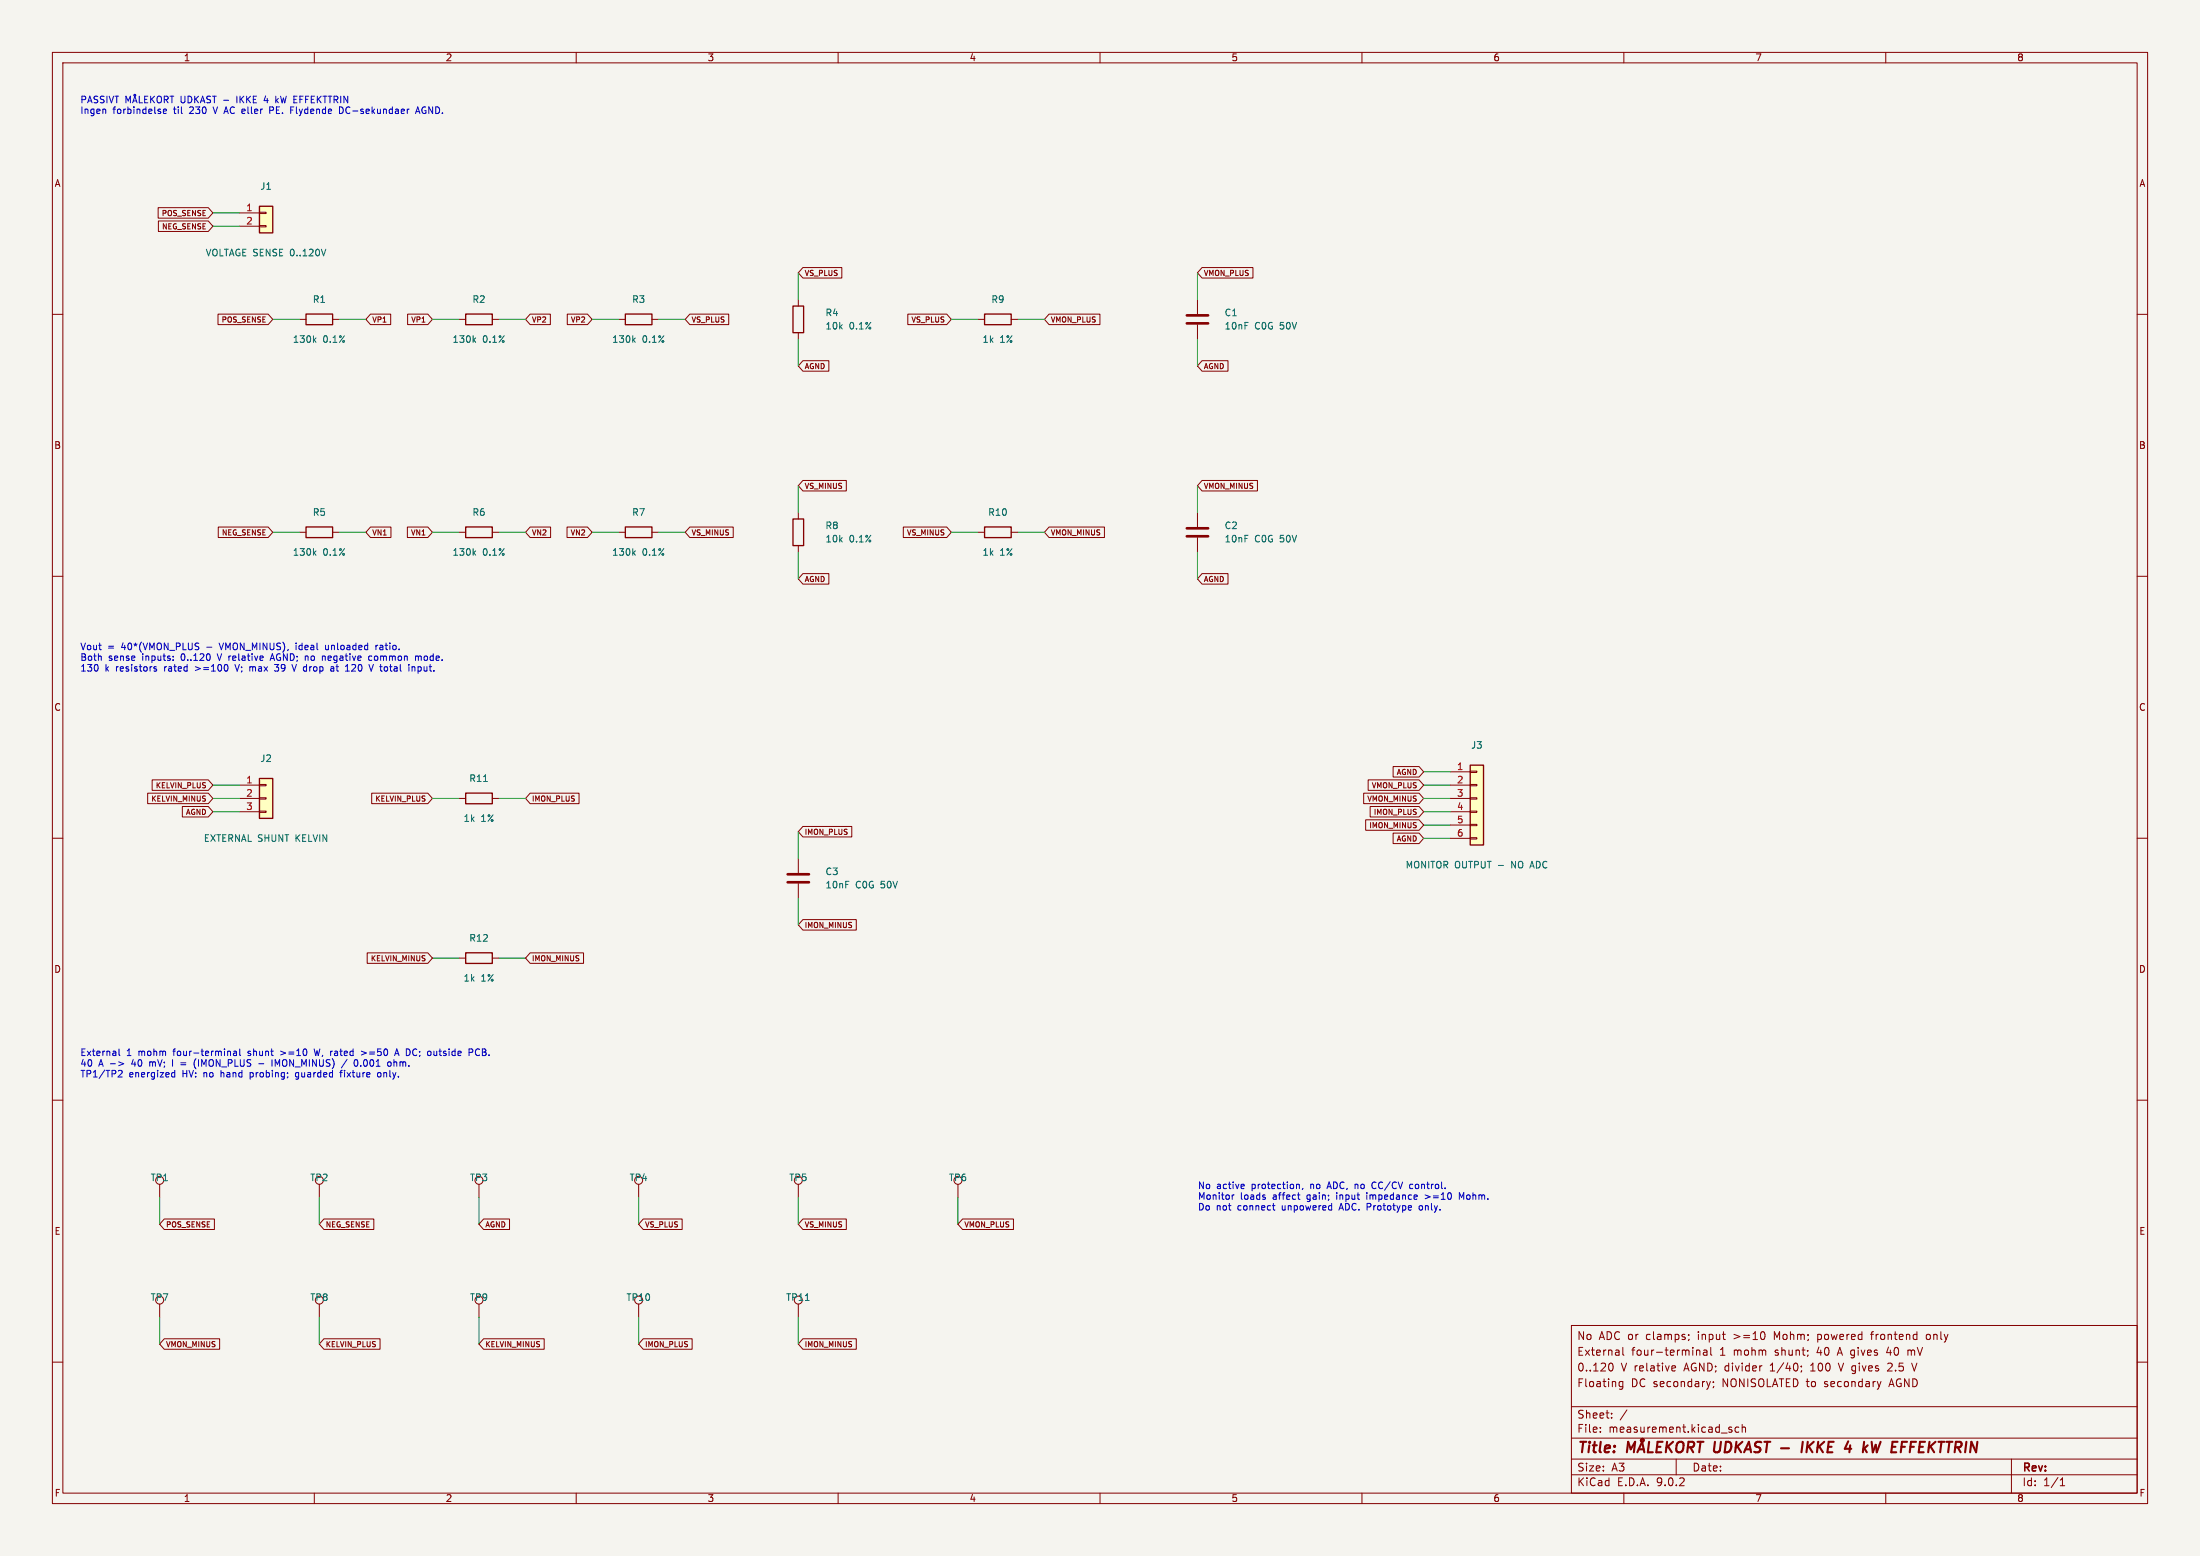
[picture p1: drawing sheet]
<svg xmlns="http://www.w3.org/2000/svg" width="420mm" height="297mm" viewBox="0 0 420 297" stroke-linecap="round" stroke-linejoin="round" font-family="sans-serif">
<path d="M0 0h420v297h-420z" fill="#f5f4ef" stroke="#f5f4ef" stroke-width=".19"/>
<g fill="none" stroke="#840000" stroke-width=".19">
<path d="M10 10h400v277h-400zM12 12h396v273h-396zM60 10v2M110 10v2M160 10v2M210 10v2M260 10v2M310 10v2M360 10v2M228.6 57.2v2.7M10 60h2M186.7 61h1.3"/>
<path d="M193 61h1.3M228.6 62v2.8M408 60h2M228.6 97.8v2.8M10 110h2M87.6 101.6h1.3M94 101.6h1.2M186.7 101.6h1.3M193 101.6h1.3M228.6 102.6v2.8M408 110h2M10 160h2"/>
<path d="M87.6 152.4h1.3M94 152.4h1.2M408 160h2M10 210h2M408 210h2M300 253h108v32h-108zM309.8 257.2v1.3l.2 .2M322.4 254.8v.1M322.4 255.6l-.1 .3M323.9 257.7v1M323.9 257.8l.2-.1 .3 .1 .1 .9M325.2 257.8h.6l.1 .9"/>
<path d="M325.9 258l-.5 .1a.29 .29 0 0 0-.2 .3 .29 .29 0 0 0 .2 .3l.5-.1M326.6 257.2v1.3l.2 .2M336.7 254.3l.2 .5-.2 .8M347 254.7v1.5M347 255.6l.2 .1M347.2 254.7l-.2 .1M357.1 254.7h.6M357.5 254.2l-.2 .2v1.3M360.5 257.1l-.3 1.1h.9M364.2 257.7v1M364.7 257.7l-.5 .1M368.2 254.7l-.3 .1-.2 .2 .1 .5 .4 .2"/>
<path d="M10 260h2M300 278.5h108M300 274.5h108M300 268.5h108M305.5 273.2v.2M305.5 272.5v.1M307.4 260.2a.8 .8 0 0 1 .6 .7 .8 .8 0 0 1-.6 .8M307.7 270.5v.2M307.7 269.8v.1M309.8 263.7v1.2l-.3 .3-.3-.1M309.8 263.8l-.4-.1-.3 .3 .1 .6h.6M310.6 269.1l-1.3 1.9"/>
<path d="M319.4 260.7l.4 .1 .1 .2-.7 .2M319.8 261.6l-.4 .1M320 278.5v3M326.5 263.7l-.3 1M327.1 263.8v.1M327.2 264.6l-.2 .3M330.2 272.9l.4 .1 .1 .2-.3 .2h-.2M330.2 272.4l.4 .1M331.9 272.5l-.4-.1-.3 .3 .2 .6h.5M332.6 272.5l.2-.1 .4 .1v.9M332.6 271.9v1.5M343.9 260.8v.1"/>
<path d="M343.9 261.6l-.1 .3M345.7 261.7h.8M345.8 260.5l-.1 .1M350.9 260.2l.5 1.5M359.1 263.7l-.4 1M360.9 260.2l-.5 .1M361.2 260.8l-.9 .9h.9M364.9 260.2l.5 1.5 .5-1.5M384 278.5v6.5M408 260h2M60 285v2M110 285v2"/>
<path d="M160 285v2M210 285v2M260 285v2M300 281.5h108M310 285v2M360 285v2M393.3 283.6h.9M393.3 282.5l.4-.4v1.5"/>
</g>
<g fill="none" stroke="#840000" stroke-width=".4">
<path d="M310.6 277.2l.2-2 .5 1.4 .9-1.4-.3 2M312.8 276.6h1M313.4 274.7h.3v.4h-.4zM313.5 275.2l-.9 2M313.5 275.2l.4 2M314.8 275.2l-.2 2h.9M316.3 276.2h.7M317.4 275.2h-1l-.2 2h.9M318.3 275.2l-.3 2M318.4 276.1l.7 1.1M319.4 275.2l-1.3 1.1M320.2 275.5a.69 .69 0 0 1 1.2 0 1.47 1.47 0 0 1-.6 1.7l-.6-.1a1.5 1.5 0 0 1 0-1.6z"/>
<path d="M322.2 276.3h.8a.55 .55 0 0 0 .4-.5 .55 .55 0 0 0-.3-.6h-.8l-.2 2M322.7 276.3l.5 .9M324.1 275.2h1.1M324.6 275.2l-.2 2M327.4 275.2l-.2 1.6 .3 .4M344.2 275.2l-.3 2M345.1 275.2l-.2 2M345.3 276.1l.7 1.1M346.3 275.2l-1.3 1.1M359 275.2l-.7 2-.2-1.4"/>
</g>
<path d="M188 59.9h5v2.1h-5zM88.9 100.6h5.1v2h-5.1zM188 100.6h5v2h-5zM88.9 151.4h5.1v2h-5.1z" fill="none" stroke="#840000" stroke-width=".25"/>
<path d="M90.4 105.5l.4 .5M90.8 105.1l-.5 .5M92.3 149.2h.7" fill="none" stroke="#006464" stroke-width=".19"/>
<path d="M226.6 60.2h4M226.6 61.7h4M226.6 100.8h4M226.6 102.4h4" fill="none" stroke="#840000" stroke-width=".51"/>
<path d="M280.7 146.1h2.5v15.2h-2.5z" fill="#ffffc2"/>
<path d="M151.4 58.4h2v5.1h-2zM151.4 99.1h2v5h-2zM119.4 100.6h5.1v2h-5.1zM280.7 146.1h2.5v15.2h-2.5z" fill="none" stroke="#840000" stroke-width=".25"/>
<g fill="none" stroke="#840000" stroke-width=".19">
<path d="M152.4 57.2v1.2M152.4 63.5v1.3M152.4 97.8v1.3M118.1 101.6h1.3M124.5 101.6h1.2M152.4 104.1v1.3M276.9 147.3h3.8M276.9 149.9h3.8M276.9 152.4h3.8M276.9 154.9h3.8M276.9 157.5h3.8M280.7 147.2h1.2v.2h-1.2z"/>
<path d="M280.7 149.7h1.2v.3h-1.2zM280.7 152.3h1.2v.2h-1.2zM280.7 154.8h1.2v.3h-1.2zM280.7 157.4h1.2v.2h-1.2zM280.7 159.9h1.2v.2h-1.2zM152.4 163.8v2.8M152.4 168.7v2.8M276.9 160h3.8M182.9 226.1v2.5"/>
</g>
<path d="M120.9 105.5l.4 .5M121.3 105.1l-.5 .5" fill="none" stroke="#006464" stroke-width=".19"/>
<path d="M150.4 166.9h4M150.4 168.4h4" fill="none" stroke="#840000" stroke-width=".51"/>
<path d="M49.5 148.6h2.6v7.6h-2.6z" fill="#ffffc2"/>
<path d="M58.4 59.9h5.1v2.1h-5.1zM119.4 59.9h5.1v2.1h-5.1zM58.4 100.6h5.1v2h-5.1zM49.5 148.6h2.6v7.6h-2.6zM88.9 181.9h5.1v2h-5.1z" fill="none" stroke="#840000" stroke-width=".25"/>
<g fill="none" stroke="#840000" stroke-width=".19">
<path d="M57.1 61h1.3M63.5 61h1.3M118.1 61h1.3M124.5 61h1.2M57.1 101.6h1.3M63.5 101.6h1.3M45.7 149.9h3.8M45.7 152.4h3.8M45.7 154.9h3.8M49.5 149.7h1.3v.3h-1.3zM49.5 152.3h1.3v.2h-1.3zM49.5 154.8h1.3v.3h-1.3z"/>
<path d="M87.6 182.9h1.3M94 182.9h1.2M30.5 226.1v2.5M61 226.1v2.5M91.4 226.1v2.5M121.9 226.1v2.5M152.4 226.1v2.5M30.5 248.9v2.6M61 248.9v2.6M91.4 248.9v2.6M121.9 248.9v2.6M152.4 248.9v2.6"/>
</g>
<path d="M60 64.9l.3 .4M60.3 64.5l-.5 .5M120.9 64.9l.4 .4M121.3 64.5l-.5 .5M60 105.5l.3 .5M60.3 105.1l-.5 .5M153.8 248.2h.7" fill="none" stroke="#006464" stroke-width=".19"/>
<path d="M49.5 39.4h2.6v5.1h-2.6z" fill="#ffffc2"/>
<path d="M49.5 39.4h2.6v5.1h-2.6zM88.9 59.9h5.1v2.1h-5.1z" fill="none" stroke="#840000" stroke-width=".25"/>
<g fill="none" stroke="#840000" stroke-width=".19">
<path d="M30.2 39.6h9.6l.8 1-.8 1h-9.6zM30.2 42.2h9.6l.8 1-.8 1h-9.6zM41.6 60h9.6l.9 1-.9 1h-9.6zM45.7 40.6h3.8M45.7 43.2h3.8M49.5 40.5h1.3v.3h-1.3zM49.5 43.1h1.3v.2h-1.3zM70.7 60h3.9v2h-3.9l-.9-1zM77.8 60h3.9l.8 1-.8 1h-3.9zM101.2 60h3.9v2h-3.9l-.9-1zM108.3 60h3.9l.8 1-.8 1h-3.9zM131.7 60h7.4v2h-7.4l-.9-1z"/>
<path d="M153.3 51.1h7.4v2h-7.4l-.9-1zM173.3 60h7.4l.9 1-.9 1h-7.4zM200.3 60h9.7v2h-9.7l-.9-1zM229.5 51.1h9.7v2h-9.7l-.9-1zM87.6 61h1.3M94 61h1.2M153.3 68.8h4.9v2.1h-4.9l-.9-1zM229.5 68.8h4.9v2.1h-4.9l-.9-1zM153.3 91.7h8.3v2h-8.3l-.9-1zM229.5 91.7h10.5v2h-10.5l-.9-1zM41.7 100.6h9.5l.9 1-.9 1h-9.5zM70.7 100.6h3.9v2h-3.9l-.9-1z"/>
<path d="M77.8 100.6h3.9l.8 1-.8 1h-3.9zM101.2 100.6h3.9v2h-3.9l-.9-1zM108.2 100.6h4l.8 1-.8 1h-4zM131.7 100.6h8.3v2h-8.3l-.9-1zM153.3 109.5h4.9v2h-4.9l-.9-1zM172.4 100.6h8.3l.9 1-.9 1h-8.3zM200.3 100.6h10.5v2h-10.5l-.9-1zM229.5 109.5h4.9v2h-4.9l-.9-1zM28.2 151.4h11.6l.8 1-.8 1h-11.6zM29 148.9h10.8l.8 1-.8 1h-10.8zM34.8 153.9h5l.8 1-.8 1h-5zM71 151.4h10.7l.8 1-.8 1h-10.7z"/>
<path d="M101.2 151.4h9.3v2h-9.3l-.9-1zM153.3 157.7h9.3v2.1h-9.3l-.9-1zM260.3 151.4h10.6l.9 1-.9 1h-10.6zM260.7 156.5h10.2l.9 1-.9 1h-10.2zM261.2 148.9h9.7l.9 1-.9 1h-9.7zM261.6 153.9h9.3l.9 1-.9 1h-9.3zM266 146.3h4.9l.9 1-.9 1h-4.9zM266 159h4.9l.9 1-.9 1h-4.9zM153.3 175.5h10.2v2h-10.2l-.9-1zM70.1 181.9h11.6l.8 1-.8 1h-11.6zM101.2 181.9h10.2v2h-10.2l-.9-1zM31.4 232.7h9.5v2h-9.5l-.9-1z"/>
<path d="M61.8 232.7h9.6v2h-9.6l-.8-1zM92.3 232.7h5v2h-5l-.9-1zM122.8 232.7h7.4v2h-7.4l-.9-1zM153.3 232.7h8.3v2h-8.3l-.9-1zM183.8 232.7h9.7v2h-9.7l-.9-1zM31.4 255.5h10.5v2h-10.5l-.9-1zM61.8 255.5h10.8v2h-10.8l-.8-1zM92.3 255.5h11.6v2h-11.6l-.9-1zM122.8 255.5h9.3v2h-9.3l-.9-1zM153.3 255.5h10.2v2h-10.2l-.9-1z"/>
</g>
<path d="M62.2 47.6l-.4 1.2M90.4 64.9l.4 .4M90.8 64.5l-.5 .5" fill="none" stroke="#006464" stroke-width=".19"/>
<g fill="none" stroke="#009600" stroke-width=".19">
<path d="M40.6 40.6h5.1M40.6 43.2h5.1M152.4 52.1v5.1M228.6 52.1v5.1M52.1 61h5M64.8 61h5M82.5 61h5.1M95.2 61h5.1M113 61h5.1M125.7 61h5.1M152.4 64.8v5.1M181.6 61h5.1"/>
<path d="M194.3 61h5.1M228.6 64.8v5.1M152.4 92.7v5.1M228.6 92.7v5.1M52.1 101.6h5M64.8 101.6h5M82.5 101.6h5.1M95.2 101.6h5.1M113 101.6h5.1M125.7 101.6h5.1M152.4 105.4v5.1M181.6 101.6h5.1"/>
<path d="M194.3 101.6h5.1M228.6 105.4v5.1M40.6 154.9h5.1M40.6 149.9h5.1M40.6 152.4h5.1M82.5 152.4h5.1M95.2 152.4h5.1M152.4 158.8v5M271.8 157.5h5.1M271.8 154.9h5.1M271.8 149.9h5.1M271.8 152.4h5.1"/>
<path d="M271.8 147.3h5.1M152.4 171.5v5M271.8 160h5.1M82.5 182.9h5.1M95.2 182.9h5.1M30.5 228.6v5.1M61 228.6v5.1M91.4 228.6v5.1M121.9 228.6v5.1M152.4 228.6v5.1M182.9 228.6v5.1M30.5 251.5v5"/>
<path d="M61 251.5v5M91.4 251.5v5M121.9 251.5v5M152.4 251.5v5"/>
</g>
<g fill="none" stroke="#0000c2" stroke-width=".19">
<path d="M15.6 19h.6l.2-.2-.1-.3-.7-.1v1.2M16.7 19.6l.5-1.2 .4 1.2M16.9 19.3h.6M18.7 18.4h-.5l-.2 .1v.3l.5 .3 .2 .3-.3 .2h-.5M19.9 18.4h-.5l-.2 .1v.3l.6 .3 .1 .3-.3 .2h-.4M20.4 18.4v1.2M20.8 18.4l.5 1.2 .4-1.2M21.9 18.4h.8M22.3 18.4v1.2M24 19.6v-1.2l.5 .9 .4-.9v1.2M25.4 19.3h.6M25.7 18.4l-.4 1.2"/>
<path d="M25.7 18.4l.5 1.2M26.6 18.4v1.2h.6M27.6 19h.4M28.2 18.4h-.6v1.2h.6M28.8 18.4v1.2M28.9 18.9l.6 .7M29.5 18.4l-.7 .7M30.2 18.4h.1a.43 .43 0 0 1 .5 .4v.4a.42 .42 0 0 1-.4 .4 .42 .42 0 0 1-.4-.4zM31.4 19h.6l.1-.2-.1-.3-.6-.1v1.2M31.7 19l.4 .6M32.5 18.4h.7M32.8 18.4v1.2"/>
<path d="M50.7 18.3l-.3 .9h.8M52.7 18.4v1.2M52.8 19.1l.3 .5M53.1 18.8l-.4 .5M20.1 20.9l.1 .8M31.2 21.2l.6-.1-.1-.2-.3-.1-.2 .2v.6h.5M40.7 20.4l.4 1.3M51.5 20.4v1.3M52.1 21l-.6 .1M55.5 21h.4M64.8 20.4v1.3a.67 .67 0 0 0 .7-.4 .67 .67 0 0 0-.2-.8M79.3 21.7l.4-1.3 .5 1.3"/>
<path d="M79.4 21.3h.6M80.6 20.7v.7M29.4 127.6l.5 .1v.2l-.2 .2-.3-.1M33.1 125.9v.2M33.1 125.3v.1M37.8 122.7l.2 .1M37.9 123.5v.4M41.5 124.8l.4 1.3M41.8 122.7l.5 1.3M43.4 127l.1 .6-.3 .5M44.9 126.8l.4 1.3M51.7 125.7h.6"/>
<path d="M52 124.8l-.4 1.3M52.4 128l.2 .1 .5-.1M53.2 126.8l-.4 .5 .3 .1M55.7 126.8l.5 1.3 .4-1.3M56.5 122.7v.2M56.5 123.2v.8M61.7 125.2l.4 .2v.7M62.1 123.2v.6l.4 .2M63.7 127.3v.8M63.7 128l-.4 .1M63.7 127.6h-.4M67.8 127.4l-.7 .7h.8"/>
<path d="M71 125.3l-.4-.1-.2 .3 .1 .5h.5M71.8 123.2v.8M72.1 123.2l-.3 .2M78.7 127.3h.4l.1 .8M79.3 125.3l.4-.1 .2 .2M79.3 125.2v.9M79.8 128l.4 .1M79.8 127.3v1.2M79.9 125.4l.1-.2 .4 .1v.8M79.9 125.4v.7M80.2 127.3h-.4M22.7 202.7l.9 .3-.9 .4"/>
<path d="M22.7 200.2v1.1l.2 .2M23.2 204.4l.1 .1v.3l-.8 .8h.8M32.9 205.5h.5M32.9 204.8h.5M32.9 202.3v1.2M33.4 204.3v1.3M34.5 202.9h1M34.5 203.2h1M37.2 202.3a1.47 1.47 0 0 0 .2 1.7M43.6 200.6l.4 .2v.7M44.6 200.7h.5l.1 .8M45.2 200.9l-.5 .1-.2 .2 .2 .3 .5-.1"/>
<path d="M45.8 200.2v1.1l.1 .2M47.8 204.7v1.3M47.8 205.5l.1 .1M49.4 203h1M51.9 202.3v1.2M53 203.2l-.5-.9v1.2M53.6 200.6l.9 .4-.9 .4M56.5 205.9l.3 .1M56.5 204.8l-.1 .5 .1 .2 .4 .1M60 200.2l.3 1.3 .2-.9M65.1 204.5v1.1M66.3 202.2l-1.1 1.6"/>
<path d="M68.3 202.5v.5l-.3 .5M68.9 203.4v.1M69 200.6l.9 .4-.9 .4M72.2 204.8l.3-.1 .2 .3v.3l-.2 .3-.3-.1-.1-.2zM74.1 202.7h.3l.3 .2-.2 .6h-.4M75.2 202.3v1.2M75.3 201.5l.5-1.3 .4 1.3M75.5 201.1h.6M75.6 202.7l-.4 .1M82.8 200.6v.7l.2 .2M89.5 200.2h.5l.3 .3-.2 .3-.6 .1M91.2 200.2a.68 .68 0 0 0-.5 .6 .68 .68 0 0 0 .5 .7"/>
<path d="M235.2 228.1v.8M235.6 228.1l-.4 .2M237.3 226l.2 .3-.6 .2M237.5 226.8l-.2 .1M241.5 228.6v.3M242.9 230.1h.5M243.2 230.9l.2 .1M247.7 228.1h.5M247.7 226l.4 .2v.7M247.9 228.9h.3M248.7 226.8l-.1 .3M260.9 228.1v.8"/>
<path d="M262.3 225.6a.68 .68 0 0 0-.4 .6 .68 .68 0 0 0 .4 .7M269.7 226.1l-.4-.1-.2 .3 .1 .5h.5M271.3 230.1l-.3 .1-.1 .2 .1 .5 .3 .1M272.1 228.1l.9 .3-.9 .4M279.4 227.7l-.4 .9-.4-.9v1.2"/>
<circle cx="25.7" cy="18.2" r=".18"/>
</g>
<g font-size="2.8" fill="#840000">
<text x="301" y="277.9">Title:</text>
<text x="328" y="277.9">UDKAST -</text>
<text x="346.4" y="277.9">IKKE</text>
<text x="355.5" y="277.9">4</text>
<text x="359.7" y="277.9">kW EFFEKTTRIN</text>
</g>
<g font-size="2.1" fill="#840000">
<text x="301" y="256">No</text>
<text x="305.2" y="256">ADC or</text>
<text x="314.4" y="256">clamps;</text>
<text x="324.4" y="256">input</text>
<text x="331.3" y="256">&gt;=10</text>
<text x="339.2" y="256">Mohm;</text>
<text x="347.7" y="256">powered</text>
<text x="358.1" y="256">frontend</text>
<text x="368.8" y="256">only</text>
<text x="301" y="262">0..120</text>
<text x="301" y="259">External</text>
<text x="309.4" y="262">V relative</text>
<text x="311.4" y="259">four-terminal</text>
<text x="321.7" y="262">AGND; divider</text>
<text x="328.4" y="259">1</text>
<text x="331.1" y="259">mohm</text>
<text x="338.3" y="262">1/40;</text>
<text x="339.1" y="259">shunt;</text>
<text x="346.2" y="262">100</text>
<text x="347.3" y="259">40</text>
<text x="351.4" y="259">A gives</text>
<text x="351.8" y="262">V gives</text>
<text x="361" y="259">40</text>
<text x="361.4" y="262">2.5</text>
<text x="365.2" y="259">mV</text>
<text x="301" y="265">Floating</text>
<text x="311.4" y="265">DC secondary;</text>
<text x="329" y="265">NONISOLATED to</text>
<text x="348.7" y="265">secondary</text>
<text x="361.3" y="265">AGND</text>
<text x="301" y="273.7">File:</text>
<text x="301" y="271">Sheet:</text>
<text x="307.1" y="273.7">measurement.kicad_sch</text>
<text x="301" y="281.1">Size:</text>
<text x="307.6" y="281.1">A3</text>
<text x="323" y="281.1">Date:</text>
<text x="386" y="281.3">Rev:</text>
<text x="301" y="283.9">KiCad</text>
<text x="308.7" y="283.9">E.D.A.</text>
<text x="316.3" y="283.9">9.0.2</text>
<text x="386" y="283.9">Id:</text>
<text x="390.1" y="283.9">1/1</text>
</g>
<g font-size="1.8" fill="#840000">
<text x="35" y="11.9">1</text>
<text x="85" y="11.9">2</text>
<text x="135" y="11.9">3</text>
<text x="185" y="11.9">4</text>
<text x="235" y="11.9">5</text>
<text x="285" y="11.9">6</text>
<text x="335" y="11.9">7</text>
<text x="385" y="11.9">8</text>
<text x="10.3" y="35.9">A</text>
<text x="408.3" y="35.9">A</text>
<text x="10.3" y="85.9">B</text>
<text x="408.2" y="85.9">B</text>
<text x="10.3" y="135.9">C</text>
<text x="408.2" y="135.9">C</text>
<text x="10.3" y="185.9">D</text>
<text x="408.2" y="185.9">D</text>
<text x="10.3" y="235.9">E</text>
<text x="408.3" y="235.9">E</text>
<text x="10.3" y="285.9">F</text>
<text x="35" y="286.9">1</text>
<text x="85" y="286.9">2</text>
<text x="135" y="286.9">3</text>
<text x="185" y="286.9">4</text>
<text x="235" y="286.9">5</text>
<text x="285" y="286.9">6</text>
<text x="335" y="286.9">7</text>
<text x="385" y="286.9">8</text>
<text x="408.3" y="285.9">F</text>
</g>
<g font-size="1.8" fill="#0000c2">
<text x="15.2" y="22">Ingen</text>
<text x="21.6" y="22">forbindelse</text>
<text x="33.3" y="22">til</text>
<text x="34.6" y="19.9">UDKAST -</text>
<text x="36.5" y="22">230</text>
<text x="41.3" y="22">V AC eller</text>
<text x="45.6" y="19.9">IKKE</text>
<text x="51.1" y="19.9">4</text>
<text x="52.5" y="22">PE.</text>
<text x="53.5" y="19.9">kW EFFEKTTRIN</text>
<text x="56.7" y="22">Flydende</text>
<text x="66.2" y="22">DC-sekundaer</text>
<text x="81.1" y="22">AGND.</text>
<text x="15.2" y="124.3">Vout</text>
<text x="20.5" y="124.3">=</text>
<text x="23.3" y="124.3">40*(VMON_PLUS</text>
<text x="39.7" y="124.3">-</text>
<text x="42.4" y="124.3">VMON_MINUS),</text>
<text x="57.1" y="124.3">ideal</text>
<text x="63" y="124.3">unloaded</text>
<text x="72.8" y="124.3">ratio.</text>
<text x="15.2" y="126.3">Both</text>
<text x="15.2" y="128.4">130</text>
<text x="20" y="128.4">k</text>
<text x="20.7" y="126.3">sense</text>
<text x="22.2" y="128.4">resistors</text>
<text x="27.3" y="126.3">inputs:</text>
<text x="31.6" y="128.4">rated</text>
<text x="34.8" y="126.3">0..120</text>
<text x="37.7" y="128.4">&gt;=100</text>
<text x="42.1" y="126.3">V relative</text>
<text x="45.6" y="128.4">V; max</text>
<text x="52.6" y="126.3">AGND; no</text>
<text x="53.6" y="128.4">39</text>
<text x="57.1" y="128.4">V drop</text>
<text x="62.8" y="126.3">negative</text>
<text x="64.8" y="128.4">at</text>
<text x="67.9" y="128.4">120</text>
<text x="71.9" y="126.3">common</text>
<text x="72.7" y="128.4">V total</text>
<text x="80.5" y="128.4">input.</text>
<text x="81" y="126.3">mode.</text>
<text x="15.2" y="201.8">External</text>
<text x="15.2" y="203.8">40</text>
<text x="18.8" y="203.8">A -&gt;</text>
<text x="24.2" y="201.8">1</text>
<text x="25.4" y="203.8">40</text>
<text x="26.5" y="201.8">mohm</text>
<text x="29" y="203.8">mV;</text>
<text x="33.4" y="201.8">four-terminal</text>
<text x="38.1" y="203.8">(IMON_PLUS</text>
<text x="47.8" y="201.8">shunt</text>
<text x="53.4" y="203.8">IMON_MINUS)</text>
<text x="54.2" y="201.8">&gt;=10</text>
<text x="60.9" y="201.8">W, rated</text>
<text x="67" y="203.8">/</text>
<text x="69.5" y="203.8">0.001</text>
<text x="70.2" y="201.8">&gt;=50</text>
<text x="76.1" y="203.8">ohm.</text>
<text x="76.9" y="201.8">A DC;</text>
<text x="83.5" y="201.8">outside</text>
<text x="91.6" y="201.8">PCB.</text>
<text x="15.2" y="205.9">TP1/TP2</text>
<text x="24.6" y="205.9">energized</text>
<text x="34.9" y="205.9">HV:</text>
<text x="39.1" y="205.9">no</text>
<text x="42.6" y="205.9">hand</text>
<text x="48.4" y="205.9">probing;</text>
<text x="57.3" y="205.9">guarded</text>
<text x="66.1" y="205.9">fixture</text>
<text x="73.3" y="205.9">only.</text>
<text x="228.6" y="227.2">No</text>
<text x="232.3" y="227.2">active</text>
<text x="239" y="227.2">protection,</text>
<text x="250.4" y="227.2">no</text>
<text x="253.9" y="227.2">ADC, no</text>
<text x="262.8" y="227.2">CC/CV</text>
<text x="270.2" y="227.2">control.</text>
<text x="228.6" y="229.2">Monitor</text>
<text x="228.6" y="231.3">Do</text>
<text x="232.2" y="231.3">not</text>
<text x="236.4" y="231.3">connect</text>
<text x="236.8" y="229.2">loads</text>
<text x="243.1" y="229.2">affect</text>
<text x="245" y="231.3">unpowered</text>
<text x="249.8" y="229.2">gain;</text>
<text x="255.6" y="229.2">input</text>
<text x="256.2" y="231.3">ADC. Prototype</text>
<text x="261.5" y="229.2">impedance</text>
<text x="271.8" y="231.3">only.</text>
<text x="272.9" y="229.2">&gt;=10</text>
<text x="279.6" y="229.2">Mohm.</text>
</g>
<g font-size="1.8" fill="#a90000">
<text x="46.9" y="40.4">1</text>
<text x="46.9" y="42.9">2</text>
<text x="46.9" y="149.6">1</text>
<text x="278.1" y="147.1">1</text>
<text x="278.1" y="149.6">2</text>
<text x="46.9" y="152.1">2</text>
<text x="46.9" y="154.7">3</text>
<text x="278.1" y="152.1">3</text>
<text x="278.1" y="154.7">4</text>
<text x="278.1" y="157.2">5</text>
<text x="278.1" y="159.8">6</text>
</g>
<g font-size="1.8" fill="#006464">
<text x="49.6" y="36.4">J1</text>
<text x="39.2" y="49.1">VOLTAGE SENSE 0..120V</text>
<text x="59.6" y="58">R1</text>
<text x="90.1" y="58">R2</text>
<text x="120.6" y="58">R3</text>
<text x="189.2" y="58">R9</text>
<text x="55.8" y="65.6">130k</text>
<text x="61.6" y="65.6">0.1%</text>
<text x="86.3" y="65.6">130k</text>
<text x="92.1" y="65.6">0.1%</text>
<text x="116.8" y="65.6">130k</text>
<text x="122.6" y="65.6">0.1%</text>
<text x="157.5" y="60.6">R4</text>
<text x="157.5" y="63.1">10k</text>
<text x="162.1" y="63.1">0.1%</text>
<text x="187.5" y="65.6">1k</text>
<text x="190.9" y="65.6">1%</text>
<text x="233.7" y="60.6">C1</text>
<text x="233.7" y="63.1">10nF</text>
<text x="239.5" y="63.1">C0G</text>
<text x="244.4" y="63.1">50V</text>
<text x="59.6" y="98.7">R5</text>
<text x="90.1" y="98.7">R6</text>
<text x="120.6" y="98.7">R7</text>
<text x="157.5" y="101.2">R8</text>
<text x="188.6" y="98.7">R10</text>
<text x="233.7" y="101.2">C2</text>
<text x="55.8" y="106.3">130k</text>
<text x="61.6" y="106.3">0.1%</text>
<text x="86.3" y="106.3">130k</text>
<text x="92.1" y="106.3">0.1%</text>
<text x="116.8" y="106.3">130k</text>
<text x="122.6" y="106.3">0.1%</text>
<text x="157.5" y="103.7">10k</text>
<text x="162.1" y="103.7">0.1%</text>
<text x="187.5" y="106.3">1k</text>
<text x="190.9" y="106.3">1%</text>
<text x="233.7" y="103.7">10nF</text>
<text x="239.5" y="103.7">C0G</text>
<text x="244.4" y="103.7">50V</text>
<text x="280.7" y="143.1">J3</text>
<text x="49.6" y="145.6">J2</text>
<text x="89.5" y="149.5">R11</text>
<text x="38.8" y="160.9">EXTERNAL SHUNT</text>
<text x="56.5" y="160.9">KELVIN</text>
<text x="88.4" y="157.1">1k</text>
<text x="91.8" y="157.1">1%</text>
<text x="157.5" y="167.2">C3</text>
<text x="268.2" y="166">MONITOR OUTPUT -</text>
<text x="288.8" y="166">NO ADC</text>
<text x="157.5" y="169.8">10nF</text>
<text x="163.3" y="169.8">C0G</text>
<text x="168.2" y="169.8">50V</text>
<text x="89.5" y="179.9">R12</text>
<text x="88.4" y="187.6">1k</text>
<text x="91.8" y="187.6">1%</text>
<text x="28.7" y="225.7">TP1</text>
<text x="59.1" y="225.7">TP2</text>
<text x="89.6" y="225.7">TP3</text>
<text x="120.1" y="225.7">TP4</text>
<text x="150.6" y="225.7">TP5</text>
<text x="181.1" y="225.7">TP6</text>
<text x="28.7" y="248.5">TP7</text>
<text x="59.1" y="248.5">TP8</text>
<text x="89.6" y="248.5">TP9</text>
<text x="119.5" y="248.5">TP10</text>
<text x="150" y="248.5">TP11</text>
</g>
<g font-size="1.4" fill="#840000">
<text x="30.7" y="41.4">POS_SENSE</text>
<text x="30.8" y="44">NEG_SENSE</text>
<text x="153.5" y="52.9">VS_PLUS</text>
<text x="229.7" y="52.9">VMON_PLUS</text>
<text x="42.2" y="61.8">POS_SENSE</text>
<text x="71" y="61.8">VP1</text>
<text x="78.4" y="61.8">VP1</text>
<text x="101.5" y="61.8">VP2</text>
<text x="108.8" y="61.8">VP2</text>
<text x="131.9" y="61.8">VS_PLUS</text>
<text x="173.8" y="61.8">VS_PLUS</text>
<text x="200.5" y="61.8">VMON_PLUS</text>
<text x="153.5" y="70.6">AGND</text>
<text x="229.7" y="70.6">AGND</text>
<text x="153.5" y="93.5">VS_MINUS</text>
<text x="229.7" y="93.5">VMON_MINUS</text>
<text x="42.2" y="102.4">NEG_SENSE</text>
<text x="71" y="102.4">VN1</text>
<text x="78.3" y="102.4">VN1</text>
<text x="101.5" y="102.4">VN2</text>
<text x="108.8" y="102.4">VN2</text>
<text x="131.9" y="102.4">VS_MINUS</text>
<text x="173" y="102.4">VS_MINUS</text>
<text x="200.5" y="102.4">VMON_MINUS</text>
<text x="153.5" y="111.3">AGND</text>
<text x="229.7" y="111.3">AGND</text>
<text x="266.5" y="148.1">AGND</text>
<text x="28.7" y="153.2">KELVIN_MINUS</text>
<text x="29.6" y="150.7">KELVIN_PLUS</text>
<text x="35.4" y="155.7">AGND</text>
<text x="71.5" y="153.2">KELVIN_PLUS</text>
<text x="101.5" y="153.2">IMON_PLUS</text>
<text x="260.9" y="153.2">VMON_MINUS</text>
<text x="261.7" y="150.7">VMON_PLUS</text>
<text x="262.1" y="155.7">IMON_PLUS</text>
<text x="153.5" y="159.6">IMON_PLUS</text>
<text x="261.3" y="158.3">IMON_MINUS</text>
<text x="266.5" y="160.8">AGND</text>
<text x="153.5" y="177.3">IMON_MINUS</text>
<text x="70.6" y="183.7">KELVIN_MINUS</text>
<text x="101.5" y="183.7">IMON_MINUS</text>
<text x="31.6" y="234.5">POS_SENSE</text>
<text x="62.1" y="234.5">NEG_SENSE</text>
<text x="92.6" y="234.5">AGND</text>
<text x="123" y="234.5">VS_PLUS</text>
<text x="153.5" y="234.5">VS_MINUS</text>
<text x="184" y="234.5">VMON_PLUS</text>
<text x="31.6" y="257.3">VMON_MINUS</text>
<text x="62.1" y="257.3">KELVIN_PLUS</text>
<text x="92.6" y="257.3">KELVIN_MINUS</text>
<text x="123" y="257.3">IMON_PLUS</text>
<text x="153.5" y="257.3">IMON_MINUS</text>
</g>
</svg>
